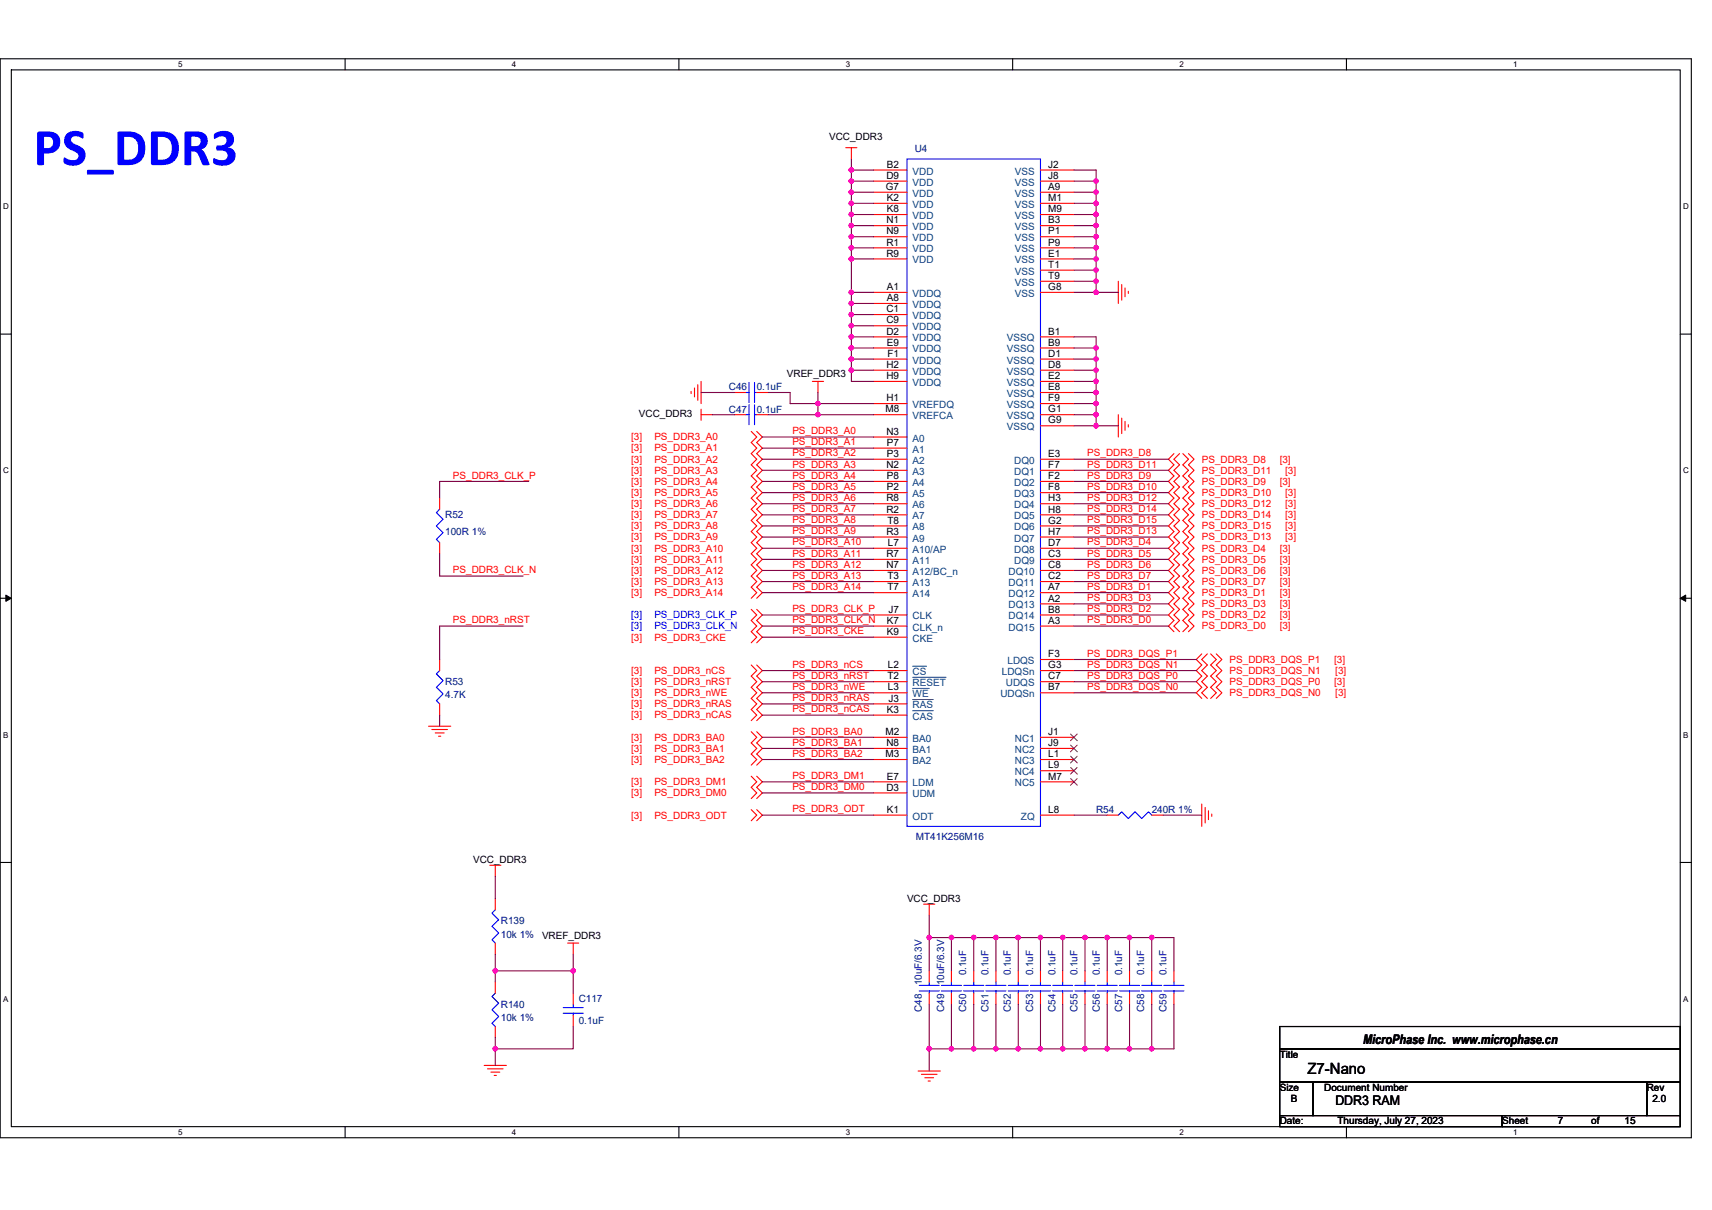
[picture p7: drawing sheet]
<svg xmlns="http://www.w3.org/2000/svg" width="297mm" height="210mm" viewBox="0 0 297 210" stroke-linecap="round" stroke-linejoin="round" font-family="sans-serif">
<path d="M0 10.2h293.5v187.2h-293.5zM2 12.1h289.5v183.4h-289.5z" fill="none" stroke="#000" stroke-width=".19"/>
<g fill="#fff">
<path d="M30.9 10.4h.8v1.6h-.8z"/>
<path d="M30.9 195.7h.8v1.6h-.8z"/>
</g>
<path d="M59.9 10.2v1.9M59.9 195.5v1.9" fill="none" stroke="#000" stroke-width=".19"/>
<g fill="#fff">
<path d="M88.8 10.4h.8v1.6h-.8z"/>
<path d="M88.8 195.7h.8v1.6h-.8z"/>
</g>
<path d="M117.8 10.2v1.9M117.8 195.5v1.9" fill="none" stroke="#000" stroke-width=".19"/>
<g fill="#fff">
<path d="M146.7 10.4h.8v1.6h-.8z"/>
<path d="M146.7 195.7h.8v1.6h-.8z"/>
</g>
<path d="M175.7 10.2v1.9M175.7 195.5v1.9" fill="none" stroke="#000" stroke-width=".19"/>
<g fill="#fff">
<path d="M204.7 10.4h.7v1.6h-.7z"/>
<path d="M204.7 195.7h.7v1.6h-.7z"/>
</g>
<path d="M233.6 10.2v1.9M233.6 195.5v1.9" fill="none" stroke="#000" stroke-width=".19"/>
<g fill="#fff">
<path d="M262.6 10.4h.7v1.6h-.7z"/>
<path d="M262.6 195.7h.7v1.6h-.7z"/>
<path d="M.5 35.1h1v1.5h-1z"/>
<path d="M292 35.1h1v1.5h-1z"/>
<path d="M.5 80.9h1v1.5h-1z"/>
<path d="M292 80.9h1v1.5h-1z"/>
</g>
<path d="M0 58h2M291.5 58h2" fill="none" stroke="#000" stroke-width=".19"/>
<g fill="#fff">
<path d="M.5 126.7h.9v1.6h-.9z"/>
<path d="M292 126.7h.9v1.6h-.9z"/>
</g>
<path d="M0 103.8h2M291.5 103.8h2" fill="none" stroke="#000" stroke-width=".19"/>
<path d="M1 103.3l1 .5-1 .6zM291.5 103.8l1-.5v1.1z" fill="#000" stroke="#000" stroke-width=".17"/>
<g fill="#fff">
<path d="M.5 172.6h.9v1.5h-.9z"/>
<path d="M292 172.6h.9v1.5h-.9z"/>
</g>
<path d="M0 149.7h2M291.5 149.7h2M222 178.1h69.5v3.9h-69.5zM222 182h69.5v5.8h-69.5zM222 187.8h5.8v5.8h-5.8zM222 193.6h38.6v1.9h-38.6zM227.8 187.8h57.9v5.8h-57.9zM260.6 193.6h30.9v1.9h-30.9zM285.7 187.8h5.8v5.8h-5.8z" fill="none" stroke="#000" stroke-width=".19"/>
<g fill="none" stroke="#f00" stroke-width=".19">
<path d="M146.7 25.6h2M147.7 25.6v2M151.6 29.5h5.8M151.6 31.4h5.8M151.6 33.4h5.8M151.6 35.3h5.8M151.6 37.2h5.8M151.6 39.2h5.8M180.5 29.5h5.8M180.5 31.4h5.8M180.5 33.4h5.8M180.5 35.3h5.8"/>
<path d="M180.5 37.2h5.8M180.5 39.2h5.8M151.6 41.1h5.8M151.6 43h5.8M151.6 44.9h5.8M151.6 50.7h5.8M151.6 52.7h5.8M151.6 54.6h5.8M151.6 56.5h5.8M151.6 58.5h5.8M180.5 41.1h5.8M180.5 43h5.8"/>
<path d="M180.5 44.9h5.8M180.5 46.9h5.8M180.5 48.8h5.8M180.5 50.7h5.8M180.5 58.5h5.8M194 48.8v3.9M194.6 49.4v2.7M195.2 50v1.5M195.8 50.5v.4M119.9 67.9v.4M120.5 67.3v1.6M121.1 66.8v2.7"/>
<path d="M121.6 72h2M121.6 71v1.9M121.6 66.2v3.8M127.4 72h2M127.4 68.1h2M130.3 74.9l1 .9-1 1 1 1-1 .9 1 1-1 1 1 .9-1 1 1 .9-1 1 1 1-1 .9 1 1-1 1 1 .9-1 1 1 1-1 .9 1 1-1 1 1 .9-1 1 1 1-1 .9 1 1-1 1 1 .9-1 1 1 .9-1 1M131.3 72h1.9M131.3 68.1h1.9M131.3 74.9l1 .9-1 1 1 1-1 .9 1 1-1 1 1 .9-1 1 1 .9-1 1 1 1-1 .9 1 1-1 1 1 .9-1 1 1 1-1 .9 1 1-1 1 1 .9-1 1 1 1-1 .9 1 1-1 1 1 .9-1 1 1 .9-1 1M140.9 66.2h2M141.9 66.2v1.9M151.6 75.8h5.8"/>
<path d="M151.6 77.8h5.8M151.6 79.7h5.8M151.6 70h5.8M151.6 72h5.8M151.6 60.4h5.8M151.6 62.3h5.8M151.6 64.2h5.8M151.6 66.2h5.8M180.5 60.4h5.8M180.5 62.3h5.8M180.5 64.2h5.8M180.5 66.2h5.8"/>
<path d="M180.5 68.1h5.8M180.5 70h5.8M180.5 72h5.8M180.5 73.9h5.8M180.5 79.7h5.8M194 72v3.8M194.6 72.6v2.6M195.2 73.1v1.6M195.8 73.7v.4M203.7 78.7l-1 1 1 1-1 .9 1 1-1 .9 1 1-1 1 1 .9-1 1 1 1-1 .9 1 1-1 1 1 .9-1 1 1 1-1 .9 1 1-1 1 1 .9-1 1 1 1-1 .9 1 1-1 .9 1 1-1 1 1 .9-1 1 1 1-1 .9 1 1M204.7 78.7l-1 1 1 1-1 .9 1 1-1 .9 1 1-1 1 1 .9-1 1 1 1-1 .9 1 1-1 1 1 .9-1 1 1 1-1 .9 1 1-1 1 1 .9-1 1 1 1-1 .9 1 1-1 .9 1 1-1 1 1 .9-1 1 1 1-1 .9 1 1M205.2 78.7l1 1-1 1 1 .9-1 1 1 .9-1 1 1 1-1 .9 1 1-1 1 1 .9-1 1 1 1-1 .9 1 1-1 1 1 .9-1 1 1 1-1 .9 1 1-1 1 1 .9-1 1 1 .9-1 1 1 1-1 .9 1 1-1 1 1 .9-1 1"/>
<path d="M206.2 78.7l1 1-1 1 1 .9-1 1 1 .9-1 1 1 1-1 .9 1 1-1 1 1 .9-1 1 1 1-1 .9 1 1-1 1 1 .9-1 1 1 1-1 .9 1 1-1 1 1 .9-1 1 1 .9-1 1 1 1-1 .9 1 1-1 1 1 .9-1 1M76.3 94.2v1.9M76.3 86.4v2M151.6 95.1h5.8M151.6 97.1h5.8M151.6 99h5.8M151.6 81.6h5.8M151.6 83.5h5.8M151.6 85.5h5.8M151.6 87.4h5.8M151.6 89.3h5.8M151.6 91.3h5.8"/>
<path d="M151.6 93.2h5.8M180.5 81.6h5.8M180.5 83.5h5.8M180.5 85.5h5.8M180.5 87.4h5.8M180.5 89.3h5.8M180.5 91.3h5.8M180.5 93.2h5.8M180.5 95.1h5.8M180.5 97.1h5.8M180.5 99h5.8M76.3 114.4v2"/>
<path d="M130.3 115.4l1 1-1 .9 1 1-1 1 1 .9-1 1 1 1-1 .9 1 1-1 1M130.3 105.7l1 1-1 1 1 .9-1 1 1 1-1 .9M131.3 115.4l1 1-1 .9 1 1-1 1 1 .9-1 1 1 1-1 .9 1 1-1 1M131.3 105.7l1 1-1 1 1 .9-1 1 1 1-1 .9M151.6 106.7h5.8M151.6 108.6h5.8M151.6 110.6h5.8M151.6 116.4h5.8M151.6 118.3h5.8M151.6 100.9h5.8M151.6 102.8h5.8M180.5 100.9h5.8"/>
<path d="M180.5 102.8h5.8M180.5 104.8h5.8M180.5 106.7h5.8M180.5 108.6h5.8M180.5 114.4h5.8M180.5 116.4h5.8M180.5 118.3h5.8M208.5 113.5l-.9 .9 .9 1-.9 1 .9 .9-.9 1 .9 1-.9 .9 .9 1M209.5 113.5l-1 .9 1 1-1 1 1 .9-1 1 1 1-1 .9 1 1M210.1 113.5l.9 .9-.9 1 .9 1-.9 .9 .9 1-.9 1 .9 .9-.9 1M211 113.5l1 .9-1 1 1 1-1 .9 1 1-1 1 1 .9-1 1M74.4 126h3.8"/>
<path d="M74.9 126.6h2.7M75.5 127.2h1.6M76.1 127.8h.4M76.3 122.2v1.9M130.3 127l1 1-1 .9 1 1-1 1 1 .9-1 1M130.3 134.7l1 1-1 .9 1 1-1 1M131.3 127l1 1-1 .9 1 1-1 1 1 .9-1 1M131.3 134.7l1 1-1 .9 1 1-1 1M151.6 124.1h5.8M151.6 122.2h5.8M151.6 120.2h5.8M151.6 128h5.8"/>
<path d="M151.6 129.9h5.8M151.6 131.8h5.8M151.6 135.7h5.8M151.6 137.6h5.8M180.5 120.2h5.8M180.5 128h5.8M180.5 129.9h5.8M180.5 131.8h5.8M180.5 133.8h5.8M180.5 135.7h5.8M208.5 139.5v3.9M85 150.2h1.9"/>
<path d="M85.9 155.9v2M85.9 150.2v1.9M130.3 140.5l1 1-1 .9M131.3 140.5l1 1-1 .9M151.6 141.5h5.8M160.2 156.9h2M161.2 156.9v1.9M180.5 141.5h5.8M192.1 141.5h1.9M199.8 141.5h2M209.1 140.1v2.7M209.7 140.7v1.5"/>
<path d="M210.2 141.3v.4M85.9 178.1v2M85.9 170.4v2M85.9 163.7v1.9M98.5 163.7h1.9M99.5 163.7v1.9M99.5 176.2v1.9M99.5 172.4v1.9M161.2 172.4v1.9M161.2 168.5v1.9M165.1 172.4v1.9M165.1 168.5v1.9"/>
<path d="M168.9 172.4v1.9M168.9 168.5v1.9M172.8 172.4v1.9M172.8 168.5v1.9M176.7 172.4v1.9M176.7 168.5v1.9M180.5 172.4v1.9M180.5 168.5v1.9M184.4 172.4v1.9M184.4 168.5v1.9M188.3 172.4v1.9M188.3 168.5v1.9"/>
<path d="M192.1 172.4v1.9M192.1 168.5v1.9M196 172.4v1.9M196 168.5v1.9M199.8 172.4v1.9M199.8 168.5v1.9M203.7 172.4v1.9M203.7 168.5v1.9M84 184.9h3.9M84.6 185.5h2.7M85.2 186.1h1.5M85.7 186.6h.4"/>
<path d="M159.3 185.9h3.8M159.9 186.4h2.7M160.5 187h1.5M161 187.6h.4"/>
</g>
<g fill="none" stroke="#00f" stroke-width=".19">
<path d="M157.4 27.6h23.1v115.8h-23.1zM129.4 72h.6M129.4 68.1h.6M130 70.2v3.5M130 66.4v3.5M130.9 72h.4M130.9 68.1h.4M130.9 70.2v3.5M130.9 66.4v3.5M76.3 88.4l-.6 .6 1.2 1.1-1.2 1.2 1.2 1.1-1.2 1.2 .6 .6M76.3 116.4l-.6 .5 1.2 1.2-1.2 1.2 1.2 1.1-1.2 1.2 .6 .6M85.9 157.9l-.5 .6 1.1 1.1-1.1 1.2 1.1 1.1-1.1 1.2 .5 .6"/>
<path d="M194 141.5l.6-.6 1.2 1.1 1.1-1.1 1.2 1.1 1.2-1.1 .5 .6M85.9 172.4l-.5 .5 1.1 1.2-1.1 1.1 1.1 1.2-1.1 1.2 .5 .5M97.7 174.9h3.5M97.7 175.8h3.5M99.5 175.8v.4M99.5 174.3v.6M159.5 171h3.5M159.5 172h3.5M161.2 172v.4M161.2 170.4v.6M163.3 171h3.5M163.3 172h3.5"/>
<path d="M165.1 172v.4M165.1 170.4v.6M167.2 171h3.5M167.2 172h3.5M168.9 172v.4M168.9 170.4v.6M171.1 171h3.4M171.1 172h3.4M172.8 172v.4M172.8 170.4v.6M174.9 171h3.5M174.9 172h3.5"/>
<path d="M176.7 172v.4M176.7 170.4v.6M178.8 171h3.5M178.8 172h3.5M180.5 172v.4M180.5 170.4v.6M182.6 171h3.5M182.6 172h3.5M184.4 172v.4M184.4 170.4v.6M186.5 171h3.5M186.5 172h3.5"/>
<path d="M188.3 172v.4M188.3 170.4v.6M190.4 171h3.4M190.4 172h3.4M192.1 172v.4M192.1 170.4v.6M194.2 171h3.5M194.2 172h3.5M196 172v.4M196 170.4v.6M198.1 171h3.5M198.1 172h3.5"/>
<path d="M199.8 172v.4M199.8 170.4v.6M201.9 171h3.5M201.9 172h3.5M203.7 172v.4M203.7 170.4v.6"/>
</g>
<path d="M158.3 115.6h2.5M158.3 117.5h5.8M158.3 119.5h2.9M158.3 123.3h3.6M158.3 121.4h3.6" fill="none" stroke="#004080" stroke-width=".17"/>
<path d="M185.8 127.4l1.1 1.1M185.8 129.3l1.1 1.2M185.8 131.2l1.1 1.2M185.8 133.2l1.1 1.1M185.8 135.1l1.1 1.2M186.9 127.4l-1.2 1.1M186.9 129.3l-1.2 1.2M186.9 131.2l-1.2 1.2M186.9 133.2l-1.2 1.1M186.9 135.1l-1.2 1.2" fill="none" stroke="#804000" stroke-width=".17"/>
<g fill="none" stroke="#800040" stroke-width=".19">
<path d="M147.7 27.6v1.9M147.7 29.5v1.9M147.7 31.4v2M147.7 33.4v1.9M147.7 35.3v1.9M147.7 37.2v2M147.7 39.2v1.9M147.7 29.5h3.9M147.7 31.4h3.9M147.7 33.4h3.9M147.7 35.3h3.9M147.7 37.2h3.9"/>
<path d="M147.7 39.2h3.9M186.3 29.5h3.9v1.9M186.3 31.4h3.9M186.3 33.4h3.9M186.3 35.3h3.9M186.3 37.2h3.9M186.3 39.2h3.9M190.2 31.4v2M190.2 33.4v1.9M190.2 35.3v1.9M190.2 37.2v2M190.2 39.2v1.9"/>
<path d="M147.7 41.1v1.9M147.7 43v1.9M147.7 44.9v5.8M147.7 50.7v2M147.7 52.7v1.9M147.7 54.6v1.9M147.7 56.5v2M147.7 58.5v1.9M147.7 44.9h3.9M147.7 41.1h3.9M147.7 43h3.9M147.7 50.7h3.9"/>
<path d="M147.7 52.7h3.9M147.7 54.6h3.9M147.7 56.5h3.9M147.7 58.5h3.9M186.3 50.7h3.9M186.3 41.1h3.9M186.3 43h3.9M186.3 44.9h3.9M186.3 46.9h3.9M186.3 48.8h3.9M186.3 58.5h3.9v1.9M190.2 50.7h3.8"/>
<path d="M190.2 43v1.9M190.2 44.9v2M190.2 41.1v1.9M190.2 46.9v1.9M190.2 48.8v1.9M121.6 68.1h5.8M123.6 72h3.8M132.3 75.8h19.3M132.3 77.8h19.3M132.3 79.7h19.3M133.2 72h8.7M133.2 68.1h3.9v1.9h4.8"/>
<path d="M141.9 68.1v1.9M141.9 72h9.7M141.9 70h9.7M141.9 70v2M147.7 64.2v2h3.9M147.7 60.4v1.9M147.7 60.4h3.9M147.7 62.3h3.9M147.7 64.2h3.9M147.7 62.3v1.9M186.3 73.9h3.9M186.3 60.4h3.9"/>
<path d="M186.3 62.3h3.9M186.3 64.2h3.9M186.3 66.2h3.9M186.3 68.1h3.9M186.3 70h3.9M186.3 72h3.9M186.3 79.7h16.4M190.2 73.9h3.8M190.2 68.1v1.9M190.2 66.2v1.9M190.2 60.4v1.9M190.2 62.3v1.9"/>
<path d="M190.2 64.2v2M190.2 70v2M190.2 72v1.9M76.3 96.1v3.9h14.5M91.7 83.5h-15.4v2.9M132.3 85.5h19.3M132.3 81.6h19.3M132.3 83.5h19.3M132.3 91.3h19.3M132.3 93.2h19.3M132.3 87.4h19.3M132.3 89.3h19.3"/>
<path d="M132.3 95.1h19.3M132.3 99h19.3M132.3 97.1h19.3M186.3 81.6h16.4M186.3 97.1h16.4M186.3 99h16.4M186.3 95.1h16.4M186.3 83.5h16.4M186.3 85.5h16.4M186.3 89.3h16.4M186.3 87.4h16.4M186.3 91.3h16.4"/>
<path d="M186.3 93.2h16.4M90.8 108.6h-14.5v5.8M132.3 102.8h19.3M132.3 100.9h19.3M132.3 110.6h19.3M132.3 106.7h19.3M132.3 108.6h19.3M132.3 116.4h19.3M132.3 118.3h19.3M186.3 116.4h21.3M186.3 114.4h21.3M186.3 118.3h21.3"/>
<path d="M186.3 100.9h16.4M186.3 104.8h16.4M186.3 108.6h16.4M186.3 102.8h16.4M186.3 106.7h16.4M76.3 124.1v1.9M132.3 128h19.3M132.3 131.8h19.3M132.3 129.9h19.3M132.3 120.2h19.3M132.3 124.1h19.3M132.3 122.2h19.3"/>
<path d="M132.3 135.7h19.3M132.3 137.6h19.3M186.3 120.2h21.3M85.9 152.1v3.8M132.3 141.5h19.3M161.2 158.8v3.9M186.3 141.5h5.8M201.8 141.5h6.7M85.9 168.5h13.6M85.9 165.6v2.9M85.9 168.5v1.9M99.5 165.6v2.9"/>
<path d="M99.5 178.1v3.9h-13.6M99.5 168.5v3.9M161.2 174.3v7.7M161.2 162.7h3.9M161.2 162.7v5.8M165.1 162.7v5.8M165.1 174.3v7.7M165.1 162.7h3.8M168.9 162.7h3.9M168.9 174.3v7.7M168.9 162.7v5.8M172.8 162.7v5.8"/>
<path d="M172.8 174.3v7.7M172.8 162.7h3.9M176.7 174.3v7.7M176.7 162.7v5.8M176.7 162.7h3.8M180.5 162.7v5.8M180.5 174.3v7.7M180.5 162.7h3.9M184.4 174.3v7.7M184.4 162.7v5.8M184.4 162.7h3.9M188.3 162.7v5.8"/>
<path d="M188.3 174.3v7.7M188.3 162.7h3.8M192.1 162.7v5.8M192.1 174.3v7.7M192.1 162.7h3.9M196 162.7v5.8M196 162.7h3.8M196 174.3v7.7M199.8 162.7h3.9v5.8M199.8 162.7v5.8M199.8 174.3v7.7M203.7 174.3v7.7h-3.9"/>
<path d="M85.9 180.1v1.9M85.9 182v2.9M161.2 182h3.9M161.2 182v3.9M165.1 182h3.8M168.9 182h7.8M176.7 182h3.8M180.5 182h3.9M184.4 182h3.9M188.3 182h3.8M192.1 182h3.9M196 182h3.8"/>
</g>
<g fill="#f0f" stroke="#f0f" stroke-width=".19">
<circle cx="190.2" cy="50.7" r=".38"/>
<circle cx="190.2" cy="44.9" r=".38"/>
<circle cx="190.2" cy="31.4" r=".38"/>
<circle cx="190.2" cy="33.3" r=".38"/>
<circle cx="190.2" cy="37.2" r=".38"/>
<circle cx="190.2" cy="35.3" r=".38"/>
<circle cx="190.2" cy="39.1" r=".38"/>
<circle cx="190.2" cy="43" r=".38"/>
<circle cx="190.2" cy="41.1" r=".38"/>
<circle cx="190.2" cy="48.8" r=".38"/>
<circle cx="190.2" cy="46.9" r=".38"/>
<circle cx="190.2" cy="60.4" r=".38"/>
<circle cx="190.2" cy="64.2" r=".38"/>
<circle cx="190.2" cy="62.3" r=".38"/>
<circle cx="190.2" cy="66.2" r=".38"/>
<circle cx="190.2" cy="68.1" r=".38"/>
<circle cx="190.2" cy="70" r=".38"/>
<circle cx="190.2" cy="73.9" r=".38"/>
<circle cx="190.2" cy="72" r=".38"/>
<circle cx="147.7" cy="29.5" r=".38"/>
<circle cx="147.7" cy="44.9" r=".38"/>
<circle cx="147.7" cy="31.4" r=".38"/>
<circle cx="147.7" cy="33.3" r=".38"/>
<circle cx="147.7" cy="35.3" r=".38"/>
<circle cx="147.7" cy="37.2" r=".38"/>
<circle cx="147.7" cy="39.1" r=".38"/>
<circle cx="147.7" cy="41.1" r=".38"/>
<circle cx="147.7" cy="43" r=".38"/>
<circle cx="147.7" cy="50.7" r=".38"/>
<circle cx="147.7" cy="52.6" r=".38"/>
<circle cx="147.7" cy="54.6" r=".38"/>
<circle cx="147.7" cy="56.5" r=".38"/>
<circle cx="147.7" cy="58.4" r=".38"/>
<circle cx="147.7" cy="60.4" r=".38"/>
<circle cx="147.7" cy="62.3" r=".38"/>
<circle cx="147.7" cy="64.2" r=".38"/>
<circle cx="141.9" cy="72" r=".38"/>
<circle cx="141.9" cy="70" r=".38"/>
<circle cx="161.2" cy="182" r=".38"/>
<circle cx="161.2" cy="162.7" r=".38"/>
<circle cx="172.8" cy="162.7" r=".38"/>
<circle cx="168.9" cy="182" r=".38"/>
<circle cx="172.8" cy="182" r=".38"/>
<circle cx="165.1" cy="162.7" r=".38"/>
<circle cx="165.1" cy="182" r=".38"/>
<circle cx="168.9" cy="162.7" r=".38"/>
<circle cx="176.7" cy="182" r=".38"/>
<circle cx="180.5" cy="182" r=".38"/>
<circle cx="176.7" cy="162.7" r=".38"/>
<circle cx="180.5" cy="162.7" r=".38"/>
<circle cx="184.4" cy="182" r=".38"/>
<circle cx="192.1" cy="182" r=".38"/>
<circle cx="196" cy="182" r=".38"/>
<circle cx="188.2" cy="182" r=".38"/>
<circle cx="188.2" cy="162.7" r=".38"/>
<circle cx="184.4" cy="162.7" r=".38"/>
<circle cx="196" cy="162.7" r=".38"/>
<circle cx="192.1" cy="162.7" r=".38"/>
<circle cx="199.8" cy="182" r=".38"/>
<circle cx="199.8" cy="162.7" r=".38"/>
<circle cx="99.4" cy="168.5" r=".38"/>
<circle cx="85.9" cy="168.5" r=".38"/>
<circle cx="85.9" cy="182" r=".38"/>
</g>
<text font-size="9.2" fill="#00f" x="5.8" y="28.7">PS_DDR3</text>
<text font-size="2.7" x="226.9" y="186.3">Z7-Nano</text>
<g font-size="2.3">
<text x="236.5" y="181.1">MicroPhase Inc. www.microphase.cn</text>
<text x="231.7" y="191.8">DDR3 RAM</text>
</g>
<g font-size="1.7">
<text x="143.8" y="24.3">VCC_DDR3</text>
<text x="153.9" y="29.1">B2</text>
<text x="181.9" y="29.1">J2</text>
<text x="153.7" y="33">G7</text>
<text x="153.8" y="31">D9</text>
<text x="153.9" y="34.9">K2</text>
<text x="181.9" y="31">J8</text>
<text x="181.9" y="33">A9</text>
<text x="181.9" y="34.9">M1</text>
<text x="153.8" y="38.8">N1</text>
<text x="153.8" y="40.7">N9</text>
<text x="153.9" y="36.8">K8</text>
<text x="181.9" y="36.8">M9</text>
<text x="181.9" y="38.8">B3</text>
<text x="181.9" y="40.7">P1</text>
<text x="153.8" y="42.6">R1</text>
<text x="153.8" y="44.5">R9</text>
<text x="181.9" y="42.6">P9</text>
<text x="181.9" y="44.5">E1</text>
<text x="181.9" y="46.5">T1</text>
<text x="153.9" y="50.3">A1</text>
<text x="153.9" y="52.3">A8</text>
<text x="181.9" y="48.4">T9</text>
<text x="181.9" y="50.3">G8</text>
<text x="153.8" y="54.2">C1</text>
<text x="153.8" y="56.1">C9</text>
<text x="153.8" y="58.1">D2</text>
<text x="153.9" y="60">E9</text>
<text x="181.9" y="58.1">B1</text>
<text x="181.9" y="60">B9</text>
<text x="136.5" y="65.4">VREF_DDR3</text>
<text x="153.8" y="63.8">H2</text>
<text x="153.8" y="65.8">H9</text>
<text x="154" y="61.9">F1</text>
<text x="181.9" y="61.9">D1</text>
<text x="181.9" y="63.8">D8</text>
<text x="181.9" y="65.8">E2</text>
<text x="153.6" y="71.6">M8</text>
<text x="153.8" y="69.6">H1</text>
<text x="181.9" y="67.7">E8</text>
<text x="181.9" y="69.6">F9</text>
<text x="181.9" y="71.6">G1</text>
<text x="110.8" y="72.3">VCC_DDR3</text>
<text x="153.8" y="75.4">N3</text>
<text x="153.9" y="77.4">P7</text>
<text x="181.9" y="73.5">G9</text>
<text x="153.8" y="81.2">N2</text>
<text x="153.9" y="79.3">P3</text>
<text x="153.9" y="83.1">P8</text>
<text x="181.9" y="79.3">E3</text>
<text x="181.9" y="81.2">F7</text>
<text x="181.9" y="83.1">F2</text>
<text x="153.8" y="87">R8</text>
<text x="153.8" y="88.9">R2</text>
<text x="153.9" y="85.1">P2</text>
<text x="181.9" y="85.1">F8</text>
<text x="181.9" y="87">H3</text>
<text x="181.9" y="88.9">H8</text>
<text x="153.8" y="92.8">R3</text>
<text x="154" y="90.9">T8</text>
<text x="154.1" y="94.7">L7</text>
<text x="181.9" y="90.9">G2</text>
<text x="181.9" y="92.8">H7</text>
<text x="181.9" y="94.7">D7</text>
<text x="153.8" y="96.7">R7</text>
<text x="153.8" y="98.6">N7</text>
<text x="154" y="100.5">T3</text>
<text x="181.9" y="98.6">C8</text>
<text x="181.9" y="100.5">C2</text>
<text x="181.9" y="96.7">C3</text>
<text x="154" y="102.4">T7</text>
<text x="154.2" y="106.3">J7</text>
<text x="181.9" y="102.4">A7</text>
<text x="181.9" y="104.4">A2</text>
<text x="181.9" y="106.3">B8</text>
<text x="153.9" y="108.2">K7</text>
<text x="153.9" y="110.2">K9</text>
<text x="181.9" y="108.2">A3</text>
<text x="154" y="117.9">T2</text>
<text x="154.1" y="116">L2</text>
<text x="154.1" y="119.8">L3</text>
<text x="181.9" y="119.8">B7</text>
<text x="181.9" y="116">G3</text>
<text x="181.9" y="114">F3</text>
<text x="181.9" y="117.9">C7</text>
<text x="153.9" y="123.7">K3</text>
<text x="154.2" y="121.8">J3</text>
<text x="153.6" y="127.6">M2</text>
<text x="153.6" y="131.4">M3</text>
<text x="153.8" y="129.5">N8</text>
<text x="181.9" y="127.6">J1</text>
<text x="181.9" y="129.5">J9</text>
<text x="181.9" y="131.4">L1</text>
<text x="153.8" y="137.2">D3</text>
<text x="153.9" y="135.3">E7</text>
<text x="181.9" y="133.4">L9</text>
<text x="181.9" y="135.3">M7</text>
<text x="153.9" y="141.1">K1</text>
<text x="181.9" y="141.1">L8</text>
<text x="82.1" y="149.8">VCC_DDR3</text>
<text x="157.4" y="156.5">VCC_DDR3</text>
<text x="94" y="162.9">VREF_DDR3</text>
<text x="222" y="183.6">Title</text>
<text x="222" y="189.3">Size</text>
<text x="224" y="191.3">B</text>
<text x="229.8" y="189.3">Document Number</text>
<text x="285.7" y="189.3">Rev</text>
<text x="286.7" y="191.3">2.0</text>
<text x="222" y="195.1">Date:</text>
<text x="232.1" y="195.1">Thursday, July 27, 2023</text>
<text x="260.6" y="195.1">Sheet</text>
<text x="270.3" y="195.1">7</text>
<text x="276.1" y="195.1">of</text>
<text x="281.9" y="195.1">15</text>
</g>
<g font-size="1.7" fill="#000080">
<text x="158.7" y="26.4">U4</text>
<text x="126.5" y="71.6">C47</text>
<text x="126.5" y="67.7">C46</text>
<text x="131.3" y="71.6">0.1uF</text>
<text x="131.3" y="67.7">0.1uF</text>
<text x="77.3" y="89.9">R52</text>
<text x="77.3" y="92.8">100R 1%</text>
<text x="77.3" y="118.9">R53</text>
<text x="77.3" y="121.2">4.7K</text>
<text x="190.2" y="141.1">R54</text>
<text x="199.8" y="141.1">240R 1%</text>
<text x="158.9" y="145.7">MT41K256M16</text>
<text x="86.9" y="160.4">R139</text>
<text x="86.9" y="162.7">10k 1%</text>
<text x="100.4" y="173.9">C117</text>
<text x="159.9" y="171" transform="rotate(-90 159.9 171)">10uF/6.3V</text>
<text x="163.8" y="171" transform="rotate(-90 163.8 171)">10uF/6.3V</text>
<text x="167.7" y="169.3" transform="rotate(-90 167.7 169.3)">0.1uF</text>
<text x="171.5" y="169.3" transform="rotate(-90 171.5 169.3)">0.1uF</text>
<text x="175.4" y="169.3" transform="rotate(-90 175.4 169.3)">0.1uF</text>
<text x="179.2" y="169.3" transform="rotate(-90 179.2 169.3)">0.1uF</text>
<text x="183.1" y="169.3" transform="rotate(-90 183.1 169.3)">0.1uF</text>
<text x="187" y="169.3" transform="rotate(-90 187 169.3)">0.1uF</text>
<text x="190.8" y="169.3" transform="rotate(-90 190.8 169.3)">0.1uF</text>
<text x="194.7" y="169.3" transform="rotate(-90 194.7 169.3)">0.1uF</text>
<text x="198.5" y="169.3" transform="rotate(-90 198.5 169.3)">0.1uF</text>
<text x="202.4" y="169.3" transform="rotate(-90 202.4 169.3)">0.1uF</text>
<text x="86.9" y="174.9">R140</text>
<text x="86.9" y="177.2">10k 1%</text>
<text x="100.4" y="177.8">0.1uF</text>
<text x="159.9" y="175.6" transform="rotate(-90 159.9 175.6)">C48</text>
<text x="163.8" y="175.6" transform="rotate(-90 163.8 175.6)">C49</text>
<text x="167.7" y="175.6" transform="rotate(-90 167.7 175.6)">C50</text>
<text x="171.5" y="175.6" transform="rotate(-90 171.5 175.6)">C51</text>
<text x="175.4" y="175.6" transform="rotate(-90 175.4 175.6)">C52</text>
<text x="179.2" y="175.6" transform="rotate(-90 179.2 175.6)">C53</text>
<text x="183.1" y="175.6" transform="rotate(-90 183.1 175.6)">C54</text>
<text x="187" y="175.6" transform="rotate(-90 187 175.6)">C55</text>
<text x="190.8" y="175.6" transform="rotate(-90 190.8 175.6)">C56</text>
<text x="194.7" y="175.6" transform="rotate(-90 194.7 175.6)">C57</text>
<text x="198.5" y="175.6" transform="rotate(-90 198.5 175.6)">C58</text>
<text x="202.4" y="175.6" transform="rotate(-90 202.4 175.6)">C59</text>
</g>
<g font-size="1.7" fill="#004080">
<text x="158.3" y="30.3">VDD</text>
<text x="158.3" y="32.2">VDD</text>
<text x="158.3" y="34.1">VDD</text>
<text x="176.1" y="30.3">VSS</text>
<text x="176.1" y="32.2">VSS</text>
<text x="176.1" y="34.1">VSS</text>
<text x="158.3" y="36.1">VDD</text>
<text x="158.3" y="38">VDD</text>
<text x="158.3" y="39.9">VDD</text>
<text x="158.3" y="41.9">VDD</text>
<text x="176.1" y="36.1">VSS</text>
<text x="176.1" y="38">VSS</text>
<text x="176.1" y="39.9">VSS</text>
<text x="176.1" y="41.9">VSS</text>
<text x="158.3" y="43.8">VDD</text>
<text x="158.3" y="45.7">VDD</text>
<text x="176.1" y="43.8">VSS</text>
<text x="176.1" y="45.7">VSS</text>
<text x="176.1" y="47.7">VSS</text>
<text x="158.3" y="51.5">VDDQ</text>
<text x="158.3" y="53.4">VDDQ</text>
<text x="176.1" y="49.6">VSS</text>
<text x="176.1" y="51.5">VSS</text>
<text x="158.3" y="55.4">VDDQ</text>
<text x="158.3" y="57.3">VDDQ</text>
<text x="158.3" y="59.2">VDDQ</text>
<text x="174.7" y="59.2">VSSQ</text>
<text x="158.3" y="61.2">VDDQ</text>
<text x="158.3" y="63.1">VDDQ</text>
<text x="158.3" y="65">VDDQ</text>
<text x="174.7" y="61.2">VSSQ</text>
<text x="174.7" y="63.1">VSSQ</text>
<text x="174.7" y="65">VSSQ</text>
<text x="158.3" y="70.8">VREFDQ</text>
<text x="158.3" y="67">VDDQ</text>
<text x="174.7" y="67">VSSQ</text>
<text x="174.7" y="68.9">VSSQ</text>
<text x="174.7" y="70.8">VSSQ</text>
<text x="158.3" y="76.6">A0</text>
<text x="158.3" y="72.7">VREFCA</text>
<text x="174.7" y="72.7">VSSQ</text>
<text x="174.7" y="74.7">VSSQ</text>
<text x="158.3" y="78.5">A1</text>
<text x="158.3" y="80.5">A2</text>
<text x="158.3" y="82.4">A3</text>
<text x="176" y="80.5">DQ0</text>
<text x="176" y="82.4">DQ1</text>
<text x="158.3" y="84.3">A4</text>
<text x="158.3" y="86.3">A5</text>
<text x="158.3" y="88.2">A6</text>
<text x="176" y="84.3">DQ2</text>
<text x="176" y="86.3">DQ3</text>
<text x="176" y="88.2">DQ4</text>
<text x="158.3" y="95.9">A10/AP</text>
<text x="158.3" y="90.1">A7</text>
<text x="158.3" y="92.1">A8</text>
<text x="158.3" y="94">A9</text>
<text x="176" y="90.1">DQ5</text>
<text x="176" y="92.1">DQ6</text>
<text x="176" y="94">DQ7</text>
<text x="176" y="95.9">DQ8</text>
<text x="158.3" y="97.9">A11</text>
<text x="158.3" y="99.8">A12/BC_n</text>
<text x="158.3" y="101.7">A13</text>
<text x="175" y="99.8">DQ10</text>
<text x="175" y="101.7">DQ11</text>
<text x="176" y="97.9">DQ9</text>
<text x="158.3" y="107.5">CLK</text>
<text x="158.3" y="103.6">A14</text>
<text x="175" y="103.6">DQ12</text>
<text x="175" y="105.6">DQ13</text>
<text x="175" y="107.5">DQ14</text>
<text x="158.3" y="109.4">CLK_n</text>
<text x="158.3" y="111.4">CKE</text>
<text x="175" y="109.4">DQ15</text>
<text x="158.3" y="117.2">CS</text>
<text x="158.3" y="119.1">RESET</text>
<text x="173.8" y="117.2">LDQSn</text>
<text x="174.5" y="119.1">UDQS</text>
<text x="174.8" y="115.2">LDQS</text>
<text x="158.3" y="124.9">CAS</text>
<text x="158.3" y="122.9">RAS</text>
<text x="158.3" y="121">WE</text>
<text x="173.6" y="121">UDQSn</text>
<text x="158.3" y="128.7">BA0</text>
<text x="158.3" y="130.7">BA1</text>
<text x="176.1" y="128.7">NC1</text>
<text x="176.1" y="130.7">NC2</text>
<text x="158.3" y="132.6">BA2</text>
<text x="158.3" y="136.5">LDM</text>
<text x="176.1" y="132.6">NC3</text>
<text x="176.1" y="134.5">NC4</text>
<text x="176.1" y="136.5">NC5</text>
<text x="158.3" y="138.4">UDM</text>
<text x="158.3" y="142.2">ODT</text>
<text x="177.1" y="142.2">ZQ</text>
</g>
<g font-size="1.7" fill="#f00">
<text x="109.5" y="76.4">[3]</text>
<text x="113.5" y="76.4">PS_DDR3_A0</text>
<text x="137.5" y="75.4">PS_DDR3_A0</text>
<text x="137.5" y="77.3">PS_DDR3_A1</text>
<text x="78.6" y="83.1">PS_DDR3_CLK_P</text>
<text x="109.5" y="78.3">[3]</text>
<text x="109.5" y="80.3">[3]</text>
<text x="109.5" y="82.2">[3]</text>
<text x="113.5" y="78.3">PS_DDR3_A1</text>
<text x="113.5" y="80.3">PS_DDR3_A2</text>
<text x="113.5" y="82.2">PS_DDR3_A3</text>
<text x="137.5" y="81.1">PS_DDR3_A3</text>
<text x="137.5" y="83.1">PS_DDR3_A4</text>
<text x="137.5" y="79.2">PS_DDR3_A2</text>
<text x="188.6" y="81.1">PS_DDR3_D11</text>
<text x="188.6" y="83.1">PS_DDR3_D9</text>
<text x="188.6" y="79.2">PS_DDR3_D8</text>
<text x="208.5" y="82.2">PS_DDR3_D11</text>
<text x="208.5" y="80.3">PS_DDR3_D8</text>
<text x="222" y="80.3">[3]</text>
<text x="223" y="82.2">[3]</text>
<text x="109.5" y="84.1">[3]</text>
<text x="109.5" y="86.1">[3]</text>
<text x="109.5" y="88">[3]</text>
<text x="109.5" y="89.9">[3]</text>
<text x="113.5" y="84.1">PS_DDR3_A4</text>
<text x="113.5" y="86.1">PS_DDR3_A5</text>
<text x="113.5" y="88">PS_DDR3_A6</text>
<text x="113.5" y="89.9">PS_DDR3_A7</text>
<text x="137.5" y="85">PS_DDR3_A5</text>
<text x="137.5" y="86.9">PS_DDR3_A6</text>
<text x="137.5" y="88.9">PS_DDR3_A7</text>
<text x="188.6" y="85">PS_DDR3_D10</text>
<text x="188.6" y="88.9">PS_DDR3_D14</text>
<text x="188.6" y="86.9">PS_DDR3_D12</text>
<text x="208.5" y="84.1">PS_DDR3_D9</text>
<text x="208.5" y="86.1">PS_DDR3_D10</text>
<text x="208.5" y="89.9">PS_DDR3_D14</text>
<text x="208.5" y="88">PS_DDR3_D12</text>
<text x="222" y="84.1">[3]</text>
<text x="223" y="86.1">[3]</text>
<text x="223" y="89.9">[3]</text>
<text x="223" y="88">[3]</text>
<text x="109.5" y="91.9">[3]</text>
<text x="109.5" y="93.8">[3]</text>
<text x="109.5" y="95.7">[3]</text>
<text x="113.5" y="91.9">PS_DDR3_A8</text>
<text x="113.5" y="93.8">PS_DDR3_A9</text>
<text x="113.5" y="95.7">PS_DDR3_A10</text>
<text x="137.5" y="90.8">PS_DDR3_A8</text>
<text x="137.5" y="92.7">PS_DDR3_A9</text>
<text x="137.5" y="94.7">PS_DDR3_A10</text>
<text x="188.6" y="94.7">PS_DDR3_D4</text>
<text x="188.6" y="90.8">PS_DDR3_D15</text>
<text x="188.6" y="92.7">PS_DDR3_D13</text>
<text x="208.5" y="95.7">PS_DDR3_D4</text>
<text x="208.5" y="91.9">PS_DDR3_D15</text>
<text x="208.5" y="93.8">PS_DDR3_D13</text>
<text x="222" y="95.7">[3]</text>
<text x="223" y="91.9">[3]</text>
<text x="223" y="93.8">[3]</text>
<text x="78.6" y="99.5">PS_DDR3_CLK_N</text>
<text x="109.5" y="97.6">[3]</text>
<text x="109.5" y="99.6">[3]</text>
<text x="109.5" y="101.5">[3]</text>
<text x="113.5" y="97.6">PS_DDR3_A11</text>
<text x="113.5" y="99.6">PS_DDR3_A12</text>
<text x="113.5" y="101.5">PS_DDR3_A13</text>
<text x="137.5" y="98.5">PS_DDR3_A12</text>
<text x="137.5" y="100.4">PS_DDR3_A13</text>
<text x="137.5" y="96.6">PS_DDR3_A11</text>
<text x="188.6" y="96.6">PS_DDR3_D5</text>
<text x="188.6" y="100.4">PS_DDR3_D7</text>
<text x="188.6" y="98.5">PS_DDR3_D6</text>
<text x="208.5" y="97.6">PS_DDR3_D5</text>
<text x="208.5" y="101.5">PS_DDR3_D7</text>
<text x="208.5" y="99.6">PS_DDR3_D6</text>
<text x="222" y="97.6">[3]</text>
<text x="222" y="101.5">[3]</text>
<text x="222" y="99.6">[3]</text>
<text x="109.5" y="103.4">[3]</text>
<text x="113.5" y="103.4">PS_DDR3_A14</text>
<text x="137.5" y="102.4">PS_DDR3_A14</text>
<text x="137.5" y="106.2">PS_DDR3_CLK_P</text>
<text x="188.6" y="104.3">PS_DDR3_D3</text>
<text x="188.6" y="102.4">PS_DDR3_D1</text>
<text x="188.6" y="106.2">PS_DDR3_D2</text>
<text x="208.5" y="105.4">PS_DDR3_D3</text>
<text x="208.5" y="103.4">PS_DDR3_D1</text>
<text x="208.5" y="107.3">PS_DDR3_D2</text>
<text x="222" y="105.4">[3]</text>
<text x="222" y="103.4">[3]</text>
<text x="222" y="107.3">[3]</text>
<text x="78.6" y="108.2">PS_DDR3_nRST</text>
<text x="109.5" y="111.2">[3]</text>
<text x="113.5" y="111.2">PS_DDR3_CKE</text>
<text x="137.5" y="110.1">PS_DDR3_CKE</text>
<text x="137.5" y="108.2">PS_DDR3_CLK_N</text>
<text x="188.6" y="114">PS_DDR3_DQS_P1</text>
<text x="188.6" y="108.2">PS_DDR3_D0</text>
<text x="208.5" y="109.2">PS_DDR3_D0</text>
<text x="222" y="109.2">[3]</text>
<text x="109.5" y="116.9">[3]</text>
<text x="109.5" y="118.9">[3]</text>
<text x="113.5" y="116.9">PS_DDR3_nCS</text>
<text x="113.5" y="118.9">PS_DDR3_nRST</text>
<text x="137.5" y="119.7">PS_DDR3_nWE</text>
<text x="137.5" y="115.9">PS_DDR3_nCS</text>
<text x="137.5" y="117.8">PS_DDR3_nRST</text>
<text x="188.6" y="115.9">PS_DDR3_DQS_N1</text>
<text x="188.6" y="119.7">PS_DDR3_DQS_N0</text>
<text x="188.6" y="117.8">PS_DDR3_DQS_P0</text>
<text x="213.3" y="116.9">PS_DDR3_DQS_N1</text>
<text x="213.3" y="115">PS_DDR3_DQS_P1</text>
<text x="213.3" y="118.9">PS_DDR3_DQS_P0</text>
<text x="231.5" y="115">[3]</text>
<text x="231.5" y="118.9">[3]</text>
<text x="231.7" y="116.9">[3]</text>
<text x="109.5" y="120.8">[3]</text>
<text x="109.5" y="122.7">[3]</text>
<text x="109.5" y="124.7">[3]</text>
<text x="113.5" y="120.8">PS_DDR3_nWE</text>
<text x="113.5" y="122.7">PS_DDR3_nRAS</text>
<text x="113.5" y="124.7">PS_DDR3_nCAS</text>
<text x="137.5" y="123.6">PS_DDR3_nCAS</text>
<text x="137.5" y="121.7">PS_DDR3_nRAS</text>
<text x="213.3" y="120.8">PS_DDR3_DQS_N0</text>
<text x="231.7" y="120.8">[3]</text>
<text x="109.5" y="128.5">[3]</text>
<text x="109.5" y="130.5">[3]</text>
<text x="113.5" y="128.5">PS_DDR3_BA0</text>
<text x="113.5" y="130.5">PS_DDR3_BA1</text>
<text x="137.5" y="127.5">PS_DDR3_BA0</text>
<text x="137.5" y="131.3">PS_DDR3_BA2</text>
<text x="137.5" y="129.4">PS_DDR3_BA1</text>
<text x="109.5" y="132.4">[3]</text>
<text x="109.5" y="136.2">[3]</text>
<text x="113.5" y="132.4">PS_DDR3_BA2</text>
<text x="113.5" y="136.2">PS_DDR3_DM1</text>
<text x="137.5" y="135.2">PS_DDR3_DM1</text>
<text x="137.5" y="137.1">PS_DDR3_DM0</text>
<text x="109.5" y="142">[3]</text>
<text x="109.5" y="138.2">[3]</text>
<text x="113.5" y="142">PS_DDR3_ODT</text>
<text x="113.5" y="138.2">PS_DDR3_DM0</text>
<text x="137.5" y="141">PS_DDR3_ODT</text>
</g>
<g font-size="1.7" fill="#00f">
<text x="109.5" y="107.3">[3]</text>
<text x="113.5" y="107.3">PS_DDR3_CLK_P</text>
<text x="109.5" y="109.2">[3]</text>
<text x="113.5" y="109.2">PS_DDR3_CLK_N</text>
</g>
<g font-size="1.4">
<text x="30.9" y="11.7">5</text>
<text x="88.8" y="11.7">4</text>
<text x="146.7" y="11.7">3</text>
<text x="204.7" y="11.7">2</text>
<text x="262.6" y="11.7">1</text>
<text x=".5" y="36.3">D</text>
<text x="292" y="36.3">D</text>
<text x=".5" y="82.1">C</text>
<text x="292" y="82.1">C</text>
<text x=".5" y="128">B</text>
<text x="292" y="128">B</text>
<text x=".5" y="173.8">A</text>
<text x="292" y="173.8">A</text>
<text x="30.9" y="197">5</text>
<text x="88.8" y="197">4</text>
<text x="146.7" y="197">3</text>
<text x="204.7" y="197">2</text>
<text x="262.6" y="197">1</text>
</g>
</svg>
